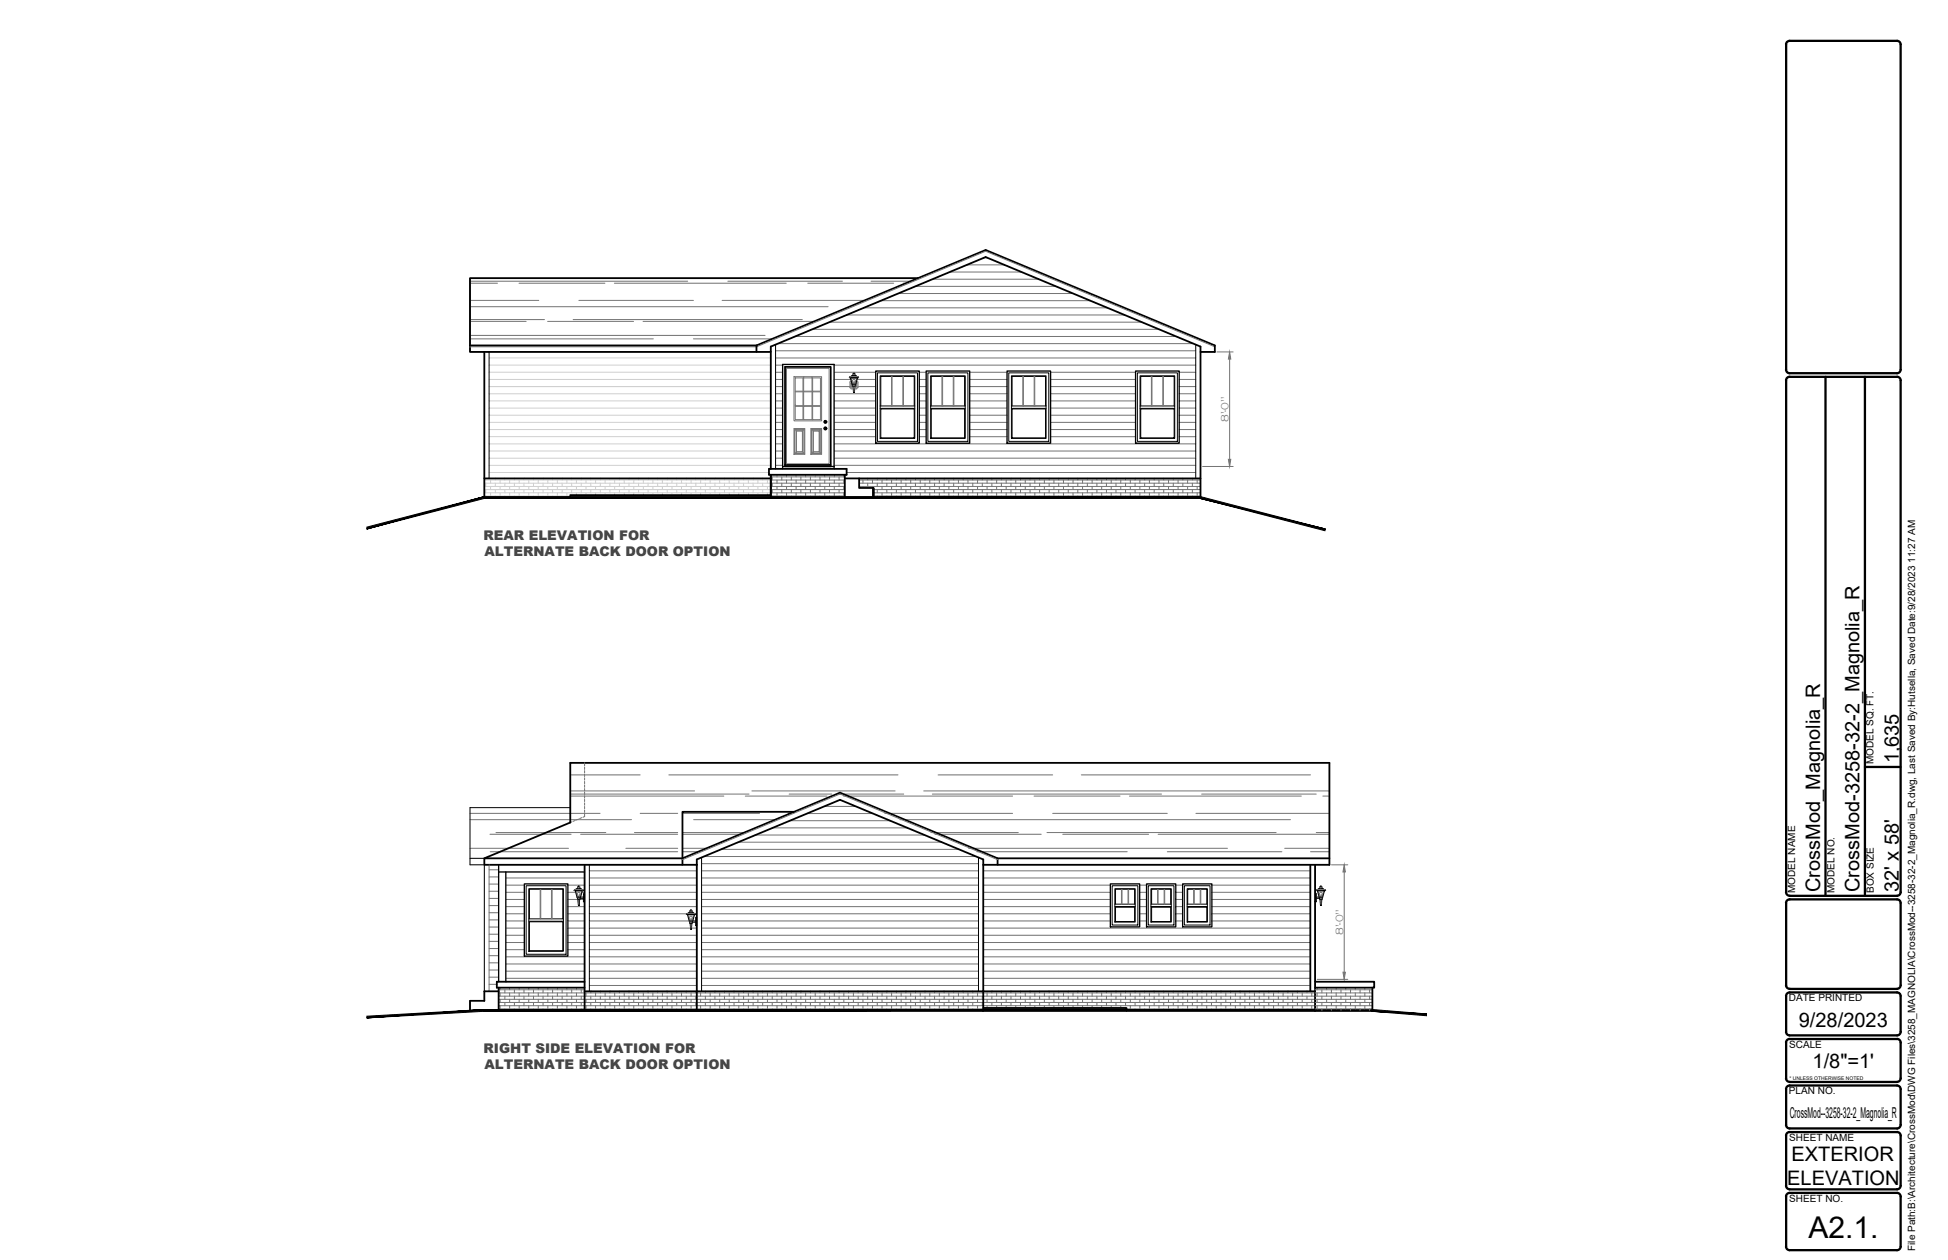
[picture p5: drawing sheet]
<svg xmlns="http://www.w3.org/2000/svg" width="432mm" height="279mm" viewBox="0 0 432 279" stroke-linecap="round" stroke-linejoin="round" font-family="sans-serif">
<!-- layer: ELEV1 -->
<g fill="none" stroke="#737373" stroke-width=".22">
<path d="M214.3 58.7h8.4M218.1 57.2h.7M104.2 76.9h63.5l50.8-21.2 50.8 21.2M171.9 77.8h93.1M171.9 79.4h93.1M172.4 76.2h92.2M176.2 74.6h84.6M180 73h76.9M183.8 71.4h69.3M187.6 69.9h61.7M191.5 68.3h54M195.3 66.7h46.4"/>
<path d="M199.1 65.1h38.8M202.9 63.5h31.2M206.7 61.9h23.6M210.5 60.3h16M269.7 78h3.6M272.6 79.6v22.3M171.9 81h1.6M171.9 82.6h1.6M171.9 84.1h1.6M171.9 85.7h1.6M171.9 87.3h1.6M171.9 88.9h1.6"/>
<path d="M171.9 90.5h1.6M171.9 92.1h1.6M171.9 93.7h1.6M171.9 95.3h1.6M171.9 96.8h1.6M171.9 98.4h1.6M184.9 81h80.1M184.9 82.6h9.2M184.9 84.1h3.7M184.9 85.7h3.5M184.9 87.3h9.2M184.9 88.9h9.2"/>
<path d="M184.9 90.5h9.2M184.9 92.1h9.2M184.9 93.7h9.2M184.9 95.3h9.2M184.9 96.8h9.2M184.9 98.4h80.1M188.4 83.6h1.8M188.4 86l.2 .2h.5M188.4 84.7v1.3M188.5 83.9h1.6M188.6 85.7l.3 .3M188.7 84.5l-.3 .2"/>
<path d="M188.7 83.9l.3 1.2h.6l.3-1.2M188.8 84.9h-.2M188.8 85.6l.2 .2M188.8 85.1l-.2-.2 .1 .8M188.8 85.6l-.2 .1M188.8 85.1v.5M188.8 84.5h.2M188.8 85v.1M188.9 83.3h.8M188.9 85.2l.2 .5M188.9 84.7h.2M188.9 86h.2"/>
<path d="M189 85.3h.6M189 85.5h.6M189 85.8h.1M189 85.8l-.1 .2M189.1 85.6l.1 1.4M189.1 82.9h.4M189.1 84.9l-.1 .1M189.1 84.9v-.1a.34 .34 0 0 1-.1-.5 .34 .34 0 0 1 .5 0 .34 .34 0 0 1 0 .5l.1 .2M189.1 84.9h.4v.2M189.1 84.9v.2M189.1 85.6l.2 1.4-.1-1.4M189.3 82.8h.1"/>
<path d="M189.3 85.6v1.4l.1-1.3M189.4 85.7h.1M189.4 85.6l-.1 .1M189.4 85.6v.1M189.5 86h.2M189.5 84.7h.2M189.5 85.6v.1M189.6 84.5h.2M189.7 85.2l-.2 .5-.1 1.3v-1.3M189.7 85l.1 .1M189.8 85.1l.1-.2v.8M189.8 85.6l.1 .1"/>
<path d="M189.8 85.6l-.3 .2M189.8 85.1v.5M189.8 84.9h.1M189.9 84.5h.1M189.9 84.4l.3 .3M189.9 85.7l-.2 .3-.2-.2M190 84.1h4.1M190.2 86l-.3 .2h-.4M190.2 85.7h3.9M190.2 84.7v1.3M197.6 83.5v6.5M197.7 83.5v6.5"/>
<path d="M200.1 83.5v6.5M200.3 83.5v6.5M203.8 82.6h1.5M203.8 84.1h1.5M203.8 85.7h1.5M203.8 87.3h1.5M203.8 88.9h1.5M203.8 90.5h1.5M203.8 92.1h1.5M203.8 93.7h1.5M203.8 95.3h1.5M203.8 96.8h1.5"/>
<path d="M208.8 83.5v6.5M208.9 83.5v6.5M211.3 83.5v6.5M211.4 83.5v6.5M214.9 82.6h8.3M214.9 84.1h8.3M214.9 85.7h8.3M214.9 87.3h8.3M214.9 88.9h8.3M214.9 90.5h8.3M214.9 92.1h8.3M214.9 93.7h8.3"/>
<path d="M214.9 95.3h8.3M214.9 96.8h8.3M226.7 83.5v6.5M226.8 83.5v6.5M229.2 83.5v6.5M229.4 83.5v6.5M232.9 82.6h18.8M232.9 84.1h18.8M232.9 85.7h18.8M232.9 87.3h18.8M232.9 88.9h18.8M232.9 90.5h18.8"/>
<path d="M232.9 92.1h18.8M232.9 93.7h18.8M232.9 95.3h18.8M232.9 96.8h18.8M255.2 83.5v6.5M255.4 83.5v6.5M257.7 83.5v6.5M257.9 83.5v6.5M261.4 82.6h3.6M261.4 84.1h3.6M261.4 85.7h3.6M261.4 87.3h3.6"/>
<path d="M261.4 88.9h3.6M261.4 90.5h3.6M261.4 92.1h3.6M261.4 93.7h3.6M261.4 95.3h3.6M261.4 96.8h3.6M170.9 106.4h16.4M170.9 107.1h16.4M170.9 107.9h16.4M170.9 108.6h16.4M170.9 109.3h16.4M170.9 110h16.4"/>
<path d="M170.9 105.7h16.4M171.2 105.7v.7M171.2 107.1v.8M171.2 108.6v.7M171.2 110v.3M171.9 100h1.6M171.9 101.6h1.6M171.9 103.2h1.6M172.2 105.3v.4M172.2 106.4v.7M172.2 107.9v.7M172.2 109.3v.7"/>
<path d="M173.3 105.7v.7M173.3 107.1v.8M173.3 108.6v.7M173.3 110v.3M174.3 105.3v.4M174.3 106.4v.7M174.3 107.9v.7M174.3 109.3v.7M175.4 105.7v.7M175.4 107.1v.8M175.4 108.6v.7M175.4 110v.3"/>
<path d="M176.5 105.3v.4M176.5 106.4v.7M176.5 107.9v.7M176.5 109.3v.7M177.5 105.7v.7M177.5 107.1v.8M177.5 108.6v.7M177.5 110v.3M178.6 105.3v.4M178.6 106.4v.7M178.6 107.9v.7M178.6 109.3v.7"/>
<path d="M179.6 105.7v.7M179.6 107.1v.8M179.6 108.6v.7M179.6 110v.3M180.7 105.3v.4M180.7 106.4v.7M180.7 107.9v.7M180.7 109.3v.7M181.8 105.7v.7M181.8 107.1v.8M181.8 108.6v.7M181.8 110v.3"/>
<path d="M182.8 105.3v.4M182.8 106.4v.7M182.8 107.9v.7M182.8 109.3v.7M183.9 105.7v.7M183.9 107.1v.8M183.9 108.6v.7M183.9 110v.3M184.9 100h80.1M184.9 101.6h80.1M184.9 103.2h80.1M184.9 105.3v.4"/>
<path d="M184.9 106.4v.7M184.9 107.9v.7M184.9 109.3v.7M186 105.7v.7M186 107.1v.8M186 108.6v.7M186 110v.3M187 105.3v.4M187 106.4v.7M187 107.9v.7M187 109.3v.7M187.7 104.8h77.3"/>
<path d="M190.4 106.4h75.7M190.4 107.1h75.7M190.4 107.9h75.7M191.3 106.4v.7M191.3 107.9v.3M192.3 106.1v.3M192.3 107.1v.8M193.4 106.4v.7M193.4 107.9v.3M193.6 108.6h72.5M193.6 109.3h72.5M193.6 110h72.5"/>
<path d="M194.5 106.1v.3M194.5 107.1v.8M194.5 108.6v.7M194.5 110v.3M195.5 106.4v.7M195.5 107.9v.7M195.5 109.3v.7M196.6 106.1v.3M196.6 107.1v.8M196.6 108.6v.7M196.6 110v.3M197.6 106.4v.7"/>
<path d="M197.6 107.9v.7M197.6 109.3v.7M198.7 106.1v.3M198.7 107.1v.8M198.7 108.6v.7M198.7 110v.3M199.7 106.4v.7M199.7 107.9v.7M199.7 109.3v.7M200.8 106.1v.3M200.8 107.1v.8M200.8 108.6v.7"/>
<path d="M200.8 110v.3M201.9 106.4v.7M201.9 107.9v.7M201.9 109.3v.7M202.9 106.1v.3M202.9 107.1v.8M202.9 108.6v.7M202.9 110v.3M204 106.4v.7M204 107.9v.7M204 109.3v.7M205 106.1v.3"/>
<path d="M205 107.1v.8M205 108.6v.7M205 110v.3M206.1 106.4v.7M206.1 107.9v.7M206.1 109.3v.7M207.2 106.1v.3M207.2 107.1v.8M207.2 108.6v.7M207.2 110v.3M208.2 106.4v.7M208.2 107.9v.7"/>
<path d="M208.2 109.3v.7M209.3 106.1v.3M209.3 107.1v.8M209.3 108.6v.7M209.3 110v.3M210.3 106.4v.7M210.3 107.9v.7M210.3 109.3v.7M211.4 106.1v.3M211.4 107.1v.8M211.4 108.6v.7M211.4 110v.3"/>
<path d="M212.4 106.4v.7M212.4 107.9v.7M212.4 109.3v.7M213.5 106.1v.3M213.5 107.1v.8M213.5 108.6v.7M213.5 110v.3M214.6 106.4v.7M214.6 107.9v.7M214.6 109.3v.7M215.6 106.1v.3M215.6 107.1v.8"/>
<path d="M215.6 108.6v.7M215.6 110v.3M216.7 106.4v.7M216.7 107.9v.7M216.7 109.3v.7M217.7 106.1v.3M217.7 107.1v.8M217.7 108.6v.7M217.7 110v.3M218.8 106.4v.7M218.8 107.9v.7M218.8 109.3v.7"/>
<path d="M219.9 106.1v.3M219.9 107.1v.8M219.9 108.6v.7M219.9 110v.3M220.9 106.4v.7M220.9 107.9v.7M220.9 109.3v.7M222 106.1v.3M222 107.1v.8M222 108.6v.7M222 110v.3M223 106.4v.7"/>
<path d="M223 107.9v.7M223 109.3v.7M224.1 106.1v.3M224.1 107.1v.8M224.1 108.6v.7M224.1 110v.3M225.1 106.4v.7M225.1 107.9v.7M225.1 109.3v.7M226.2 106.1v.3M226.2 107.1v.8M226.2 108.6v.7"/>
<path d="M226.2 110v.3M227.3 106.4v.7M227.3 107.9v.7M227.3 109.3v.7M228.3 106.1v.3M228.3 107.1v.8M228.3 108.6v.7M228.3 110v.3M229.4 106.4v.7M229.4 107.9v.7M229.4 109.3v.7M230.4 106.1v.3"/>
<path d="M230.4 107.1v.8M230.4 108.6v.7M230.4 110v.3M231.5 106.4v.7M231.5 107.9v.7M231.5 109.3v.7M232.6 106.1v.3M232.6 107.1v.8M232.6 108.6v.7M232.6 110v.3M233.6 106.4v.7M233.6 107.9v.7"/>
<path d="M233.6 109.3v.7M234.7 106.1v.3M234.7 107.1v.8M234.7 108.6v.7M234.7 110v.3M235.7 106.4v.7M235.7 107.9v.7M235.7 109.3v.7M236.8 106.1v.3M236.8 107.1v.8M236.8 108.6v.7M236.8 110v.3"/>
<path d="M237.8 106.4v.7M237.8 107.9v.7M237.8 109.3v.7M238.9 106.1v.3M238.9 107.1v.8M238.9 108.6v.7M238.9 110v.3M240 106.4v.7M240 107.9v.7M240 109.3v.7M241 106.1v.3M241 107.1v.8"/>
<path d="M241 108.6v.7M241 110v.3M242.1 106.4v.7M242.1 107.9v.7M242.1 109.3v.7M243.1 106.1v.3M243.1 107.1v.8M243.1 108.6v.7M243.1 110v.3M244.2 106.4v.7M244.2 107.9v.7M244.2 109.3v.7"/>
<path d="M245.3 106.1v.3M245.3 107.1v.8M245.3 108.6v.7M245.3 110v.3M246.3 106.4v.7M246.3 107.9v.7M246.3 109.3v.7M247.4 106.1v.3M247.4 107.1v.8M247.4 108.6v.7M247.4 110v.3M248.4 106.4v.7"/>
<path d="M248.4 107.9v.7M248.4 109.3v.7M249.5 106.1v.3M249.5 107.1v.8M249.5 108.6v.7M249.5 110v.3M250.5 106.4v.7M250.5 107.9v.7M250.5 109.3v.7M251.6 106.1v.3M251.6 107.1v.8M251.6 108.6v.7"/>
<path d="M251.6 110v.3M252.7 106.4v.7M252.7 107.9v.7M252.7 109.3v.7M253.7 106.1v.3M253.7 107.1v.8M253.7 108.6v.7M253.7 110v.3M254.8 106.4v.7M254.8 107.9v.7M254.8 109.3v.7M255.8 106.1v.3"/>
<path d="M255.8 107.1v.8M255.8 108.6v.7M255.8 110v.3M256.9 106.4v.7M256.9 107.9v.7M256.9 109.3v.7M258 106.1v.3M258 107.1v.8M258 108.6v.7M258 110v.3M259 106.4v.7M259 107.9v.7"/>
<path d="M259 109.3v.7M260.1 106.1v.3M260.1 107.1v.8M260.1 108.6v.7M260.1 110v.3M261.1 106.4v.7M261.1 107.9v.7M261.1 109.3v.7M262.2 106.1v.3M262.2 107.1v.8M262.2 108.6v.7M262.2 110v.3"/>
<path d="M263.2 106.4v.7M263.2 107.9v.7M263.2 109.3v.7M264.3 106.1v.3M264.3 107.1v.8M264.3 108.6v.7M264.3 110v.3M265.4 106.4v.7M265.4 107.9v.7M265.4 109.3v.7M266.6 103.4h6.7M126.4 175.4h27.6"/>
<path d="M126.4 176.5h34M126.4 171.8h15.5M126.4 176.1h39.6M129.6 169.2v.6M129.6 170.1v.5M129.6 170.9v.5M129.6 171.7v.5M129.6 172.5v.5M129.6 173.3v.5M129.6 174.1v.5M129.6 174.9v.5M129.6 175.6v.6"/>
<path d="M129.6 176.4v.6M129.6 177.2v.6M129.6 178v.6M129.6 178.8v.5M129.6 179.6v.5M148.3 171.8h50.8M165.2 176.5h18.1M166.7 175.4h31.7M174.9 176.1h9.5M182.7 178.8h7M185.9 176.1h14.4M187 176.5h37.5"/>
<path d="M204.8 175.4h89.9M206.7 176.1h50.8M207.9 171.8h25.4M229.2 176.5h19.1M239.7 171.8h50.8M250.4 176.5h38.1M266.4 176.1h25.4M293.2 176.5h1.5M104.2 181.8h35.8M104.2 188.1h21.8M104.2 180.4h28.8M108.4 192.9h2.1"/>
<path d="M108.4 194.5h2.1M108.4 196h2.1M108.4 197.6h2.1M108.4 199.2h2.1M108.4 191.8v28M108.6 185h18M108.7 188.9h41.5M109.9 184.6h24.4M112.1 194.7h17.5M112.1 196.3h4.1M112.1 197.9h4.1M112.1 199.5h4.1"/>
<path d="M119.7 197.2v6.6M119.9 197.2v6.6M122.2 197.2v6.6M122.4 197.2v6.6M125.9 196.3h3.7M125.9 197.9h1.7M126.8 182.2l-.4 .2M127.4 197.4h1.8M127.5 181.9l-.5 .2M127.5 197.6h1.6M127.7 197.6l.3 1.2h.6l.3-1.2M127.9 197.1h.8"/>
<path d="M127.9 197h.8M128 199h.6M128 199.3h.6M128 198.3a.33 .33 0 0 1 .2-.4 .33 .33 0 0 1 .4 .2 .33 .33 0 0 1-.1 .4v.3M128 198.3l.1 .5M128.1 199.4h.1M128.1 199.4l-2.2 .1M128.1 196.6h.4M128.1 199.5l.1 1.2v-1.2M128.2 199.4h.1M128.2 199.5l.1 1.2M128.2 181.6l-.4 .2"/>
<path d="M128.2 196.6h.1M128.3 199.4v1.3M128.4 199.5l-.1 1.2M128.4 199.4h.1M128.4 199.5h.9M128.4 199.5v1.2M128.5 199.4h.1M128.7 185h21.5M129 181.3l-.5 .2M129 197.9h.6M129.6 180.4v.7l-.4 .1M130.6 193.1h23.9"/>
<path d="M130.6 194.7h23.9M130.6 196.3h23.9M130.6 197.9h23.9M130.6 199.5h23.9M138.7 188.1h11.5M140.6 184.6h9.6M141.9 180.4h8.3M151.3 188.1h5.3M151.3 185h12.8M151.3 180.4h17.1M151.3 184.6h13.7M151.3 188.9h3.5"/>
<path d="M151.3 190.6l34.9-14.5 34.9 14.5M153.8 181.8h18.1M155.5 193.1h61.4M155.5 194.7h61.4M155.5 196.3h61.4M155.5 197.9h61.4M155.5 199.5h61.4M155.5 191.5h61.4M156 189.9h60.4M159.8 188.3h52.8M163.6 186.8h45.2M167.4 185.2h37.6"/>
<path d="M171.2 183.6h30M174.7 180.4h.5M175 182h22.4M178.9 180.4h14.6M196.1 180.4h28.4M199.5 181.8h86.5M206.3 184.6h19.4M207.2 185h23.6M214.7 188.1h57.4M216.5 188.9h33.4M218 193.1h72.4M218 194.7h72.4"/>
<path d="M218 196.3h28.1M218 197.9h28.1M218 199.5h28.1M232.1 184.6h50.8M233.3 180.4h25.4M235.6 185h19M248.6 197.2v3.3M248.7 197.2v3.3M250 197.2v3.3M250.2 197.2v3.3M252.6 196.3h1.5M252.6 197.9h1.5"/>
<path d="M252.6 199.5h1.5M256.6 197.2v3.3M256.7 185h38M256.7 197.2v3.3M258 197.2v3.3M258.2 197.2v3.3M258.7 188.9h25.4M260.6 196.3h1.5M260.6 197.9h1.5M260.6 199.5h1.5M264.6 197.2v3.3M264.7 197.2v3.3"/>
<path d="M265.1 180.4h29.6M266 197.2v3.3M266.2 197.2v3.3M268.6 196.3h21.8M268.6 197.9h21.8M268.6 199.5h21.8M284.8 188.1h9.9M290.5 188.9h4.2M291.8 184.6h2.9M291.9 197.4h1.8M292 197.6h1.6M292.2 197.6l.3 1.2h.6l.3-1.2"/>
<path d="M292.4 197.1h.8M292.4 197h.8M292.5 199h.6M292.5 199.3h.6M292.6 199.4h.1M292.6 196.6h.4M292.7 199.5v1.2M292.7 199.4h.1M292.7 199.5l.1 1.2M292.8 196.6h.1M292.8 199.4v1.3M292.9 199.4h-.1"/>
<path d="M292.9 199.5l-.1 1.2M292.9 199.4h.1M292.9 198.7l.1-.2a.34 .34 0 0 0 0-.5 .34 .34 0 0 0-.5 0 .34 .34 0 0 0 .1 .5v.3M293 198.7v.1M293 199.4h-.1M293 199.4h.1M295.1 191.8h3.6M298 193.4v22.2M108.4 200.8h2.1M108.4 202.4h2.1M108.4 204h2.1M108.4 205.6h2.1"/>
<path d="M108.4 207.2h2.1M108.4 208.7h2.1M108.4 210.3h2.1M108.4 211.9h2.1M108.4 213.5h2.1M108.4 215.1h2.1M108.4 216.7h2.1M108.4 218.3h1.7M110.5 219.5h19.1M110.8 219v.5M111.9 219.5v.7M112.1 201h4.1"/>
<path d="M112.1 202.6h4.1M112.1 204.2h4.1M112.1 205.8h4.1M112.1 207.4h4.1M112.1 209h4.1M112.1 210.6h4.1M112.1 212.2h17.5M112.1 213.8h17.5M112.1 215.3h17.5M112.1 216.9h17.5M113 219v.5M114 219.5v.7"/>
<path d="M115.1 219v.5M116.1 219.5v.7M117.2 219v.5M118.3 219.5v.7M119.3 219v.5M120.4 219.5v.7M121.4 219v.5M122.5 219.5v.7M123.5 219v.5M124.6 219.5v.7M125.7 219v.5M125.9 201h3.7"/>
<path d="M125.9 202.6h3.7M125.9 204.2h3.7M125.9 205.8h3.7M125.9 207.4h3.7M125.9 209h3.7M125.9 210.6h3.7M126.7 219.5v.7M127.8 219v.5M128.8 219.5v.7M130.6 201h23.9M130.6 202.6h23.9M130.6 204.2h22.2"/>
<path d="M130.6 205.8h22.5M130.6 207.4h23.9M130.6 209h23.9M130.6 210.6h23.9M130.6 212.2h23.9M130.6 213.8h23.9M130.6 215.3h23.9M130.6 216.9h23.9M130.6 218.5h23.9M131 219.8v.4M133.1 219.8v.4M135.2 219.8v.4"/>
<path d="M137.3 219.8v.4M139.4 219.8v.4M141.5 219.8v.4M143.7 219.8v.4M145.8 219.8v.4M147.9 219.8v.4M150 219.8v.4M152.1 219.8v.4M152.3 202.6h1.8M152.4 202.9h1.5M152.5 202.9l.4 1.2h.6l.3-1.2M152.7 202.4h.9"/>
<path d="M152.7 202.3h.9M152.8 204.3h.7M152.9 204.6h.6M152.9 204.7l.2 1.3M153 201.9h.4M153 204v-.2a.34 .34 0 0 1-.1-.5 .34 .34 0 0 1 .5 0 .34 .34 0 0 1-.1 .5v.2M153 204v.1M153 204.7l.1 1.3M153.1 204.7v1.3M153.1 201.8h.1M153.2 204.7v1.3v-1.3M153.3 205.8h1.2"/>
<path d="M153.3 204.7h.1M153.3 204.8l-.1 1.2M153.3 204v.1M153.4 204.7h.1M154.2 219.8v.4M155.5 201h61.4M155.5 202.6h61.4M155.5 204.2h61.4M155.5 205.8h61.4M155.5 207.4h61.4M155.5 209h61.4M155.5 210.6h61.4"/>
<path d="M155.5 212.2h61.4M155.5 213.8h61.4M155.5 215.3h61.4M155.5 216.9h61.4M155.5 218.5h61.4M156.4 219.8v.4M158.5 219.8v.4M160.6 219.8v.4M162.7 219.8v.4M164.8 219.8v.4M166.9 219.8v.4M169.1 219.8v.4"/>
<path d="M171.2 219.8v.4M173.3 219.8v.4M175.4 219.8v.4M177.5 219.8v.4M179.6 219.8v.4M181.8 219.8v.4M183.9 219.8v.4M186 219.8v.4M188.1 219.8v.4M190.2 219.8v.4M192.3 219.8v.4M194.5 219.8v.4"/>
<path d="M196.6 219.8v.4M198.7 219.8v.4M200.8 219.8v.4M202.9 219.8v.4M205 219.8v.4M207.2 219.8v.4M209.3 219.8v.4M211.4 219.8v.4M213.5 219.8v.4M215.6 219.8v.4M217.7 219.8v.4M218 201h28.1"/>
<path d="M218 202.6h28.1M218 204.2h28.1M218 205.8h72.4M218 207.4h72.4M218 209h72.4M218 210.6h72.4M218 212.2h72.4M218 213.8h72.4M218 215.3h72.4M218 216.9h72.4M218 218.5h72.4M219.9 219.8v.4"/>
<path d="M222 219.8v.4M224.1 219.8v.4M226.2 219.8v.4M228.3 219.8v.4M230.4 219.8v.4M232.6 219.8v.4M234.7 219.8v.4M236.8 219.8v.4M238.9 219.8v.4M241 219.8v.4M243.1 219.8v.4M245.3 219.8v.4"/>
<path d="M247.4 219.8v.4M249.5 219.8v.4M251.6 219.8v.4M252.6 201h1.5M252.6 202.6h1.5M252.6 204.2h1.5M253.7 219.8v.4M255.8 219.8v.4M258 219.8v.4M260.1 219.8v.4M260.6 201h1.5M260.6 202.6h1.5"/>
<path d="M260.6 204.2h1.5M262.2 219.8v.4M264.3 219.8v.4M266.4 219.8v.4M268.5 219.8v.4M268.6 201h21.8M268.6 202.6h21.8M268.6 204.2h21.8M270.7 219.8v.4M272.8 219.8v.4M274.9 219.8v.4M277 219.8v.4"/>
<path d="M279.1 219.8v.4M281.2 219.8v.4M283.4 219.8v.4M285.5 219.8v.4M287.6 219.8v.4M289.7 219.8v.4M291.5 219.5h12.7M292 219v.5M292 217.2h6.7M292.8 200.7l.1-1.2v1.2M293 219.5v.7M294.1 219v.5"/>
<path d="M295.1 219.5v.7M296.2 219v.5M297.2 219.5v.7M298.3 219v.5M299.4 219.5v.7M300.4 219v.5M301.5 219.5v.7M302.5 219v.5M303.6 219.5v.7M110.5 220.2h193.7M110.5 220.9h193.7M110.5 221.6h193.7"/>
<path d="M110.5 222.3h193.7M110.5 223h193.7M110.5 223.7h107.5M110.8 220.2v.7M110.8 221.6v.7M110.8 223v.7M111.9 220.9v.7M111.9 222.3v.7M111.9 223.7v.3M113 220.2v.7M113 221.6v.7M113 223v.7"/>
<path d="M114 220.9v.7M114 222.3v.7M114 223.7v.3M115.1 220.2v.7M115.1 221.6v.7M115.1 223v.7M116.1 220.9v.7M116.1 222.3v.7M116.1 223.7v.3M117.2 220.2v.7M117.2 221.6v.7M117.2 223v.7"/>
<path d="M118.3 220.9v.7M118.3 222.3v.7M118.3 223.7v.3M119.3 220.2v.7M119.3 221.6v.7M119.3 223v.7M120.4 220.9v.7M120.4 222.3v.7M120.4 223.7v.3M121.4 220.2v.7M121.4 221.6v.7M121.4 223v.7"/>
<path d="M122.5 220.9v.7M122.5 222.3v.7M122.5 223.7v.3M123.5 220.2v.7M123.5 221.6v.7M123.5 223v.7M124.6 220.9v.7M124.6 222.3v.7M124.6 223.7v.3M125.7 220.2v.7M125.7 221.6v.7M125.7 223v.7"/>
<path d="M126.7 220.9v.7M126.7 222.3v.7M126.7 223.7v.3M127.8 220.2v.7M127.8 221.6v.7M127.8 223v.7M128.8 220.9v.7M128.8 222.3v.7M128.8 223.7v.3M129.9 220.2v.7M129.9 221.6v.7M129.9 223v.7"/>
<path d="M131 220.9v.7M131 222.3v.7M131 223.7v.3M132 220.2v.7M132 221.6v.7M132 223v.7M133.1 220.9v.7M133.1 222.3v.7M133.1 223.7v.3M134.1 220.2v.7M134.1 221.6v.7M134.1 223v.7"/>
<path d="M135.2 220.9v.7M135.2 222.3v.7M135.2 223.7v.3M136.2 220.2v.7M136.2 221.6v.7M136.2 223v.7M137.3 220.9v.7M137.3 222.3v.7M137.3 223.7v.3M138.4 220.2v.7M138.4 221.6v.7M138.4 223v.7"/>
<path d="M139.4 220.9v.7M139.4 222.3v.7M139.4 223.7v.3M140.5 220.2v.7M140.5 221.6v.7M140.5 223v.7M141.5 220.9v.7M141.5 222.3v.7M141.5 223.7v.3M142.6 220.2v.7M142.6 221.6v.7M142.6 223v.7"/>
<path d="M143.7 220.9v.7M143.7 222.3v.7M143.7 223.7v.3M144.7 220.2v.7M144.7 221.6v.7M144.7 223v.7M145.8 220.9v.7M145.8 222.3v.7M145.8 223.7v.3M146.8 220.2v.7M146.8 221.6v.7M146.8 223v.7"/>
<path d="M147.9 220.9v.7M147.9 222.3v.7M147.9 223.7v.3M148.9 220.2v.7M148.9 221.6v.7M148.9 223v.7M150 220.9v.7M150 222.3v.7M150 223.7v.3M151.1 220.2v.7M151.1 221.6v.7M151.1 223v.7"/>
<path d="M152.1 220.9v.7M152.1 222.3v.7M152.1 223.7v.3M153.2 220.2v.7M153.2 221.6v.7M153.2 223v.7M154.2 220.9v.7M154.2 222.3v.7M154.2 223.7v.3M155.3 220.2v.7M155.3 221.6v.7M155.3 223v.7"/>
<path d="M156.4 220.9v.7M156.4 222.3v.7M156.4 223.7v.3M157.4 220.2v.7M157.4 221.6v.7M157.4 223v.7M158.5 220.9v.7M158.5 222.3v.7M158.5 223.7v.3M159.5 220.2v.7M159.5 221.6v.7M159.5 223v.7"/>
<path d="M160.6 220.9v.7M160.6 222.3v.7M160.6 223.7v.3M161.6 220.2v.7M161.6 221.6v.7M161.6 223v.7M162.7 220.9v.7M162.7 222.3v.7M162.7 223.7v.3M163.8 220.2v.7M163.8 221.6v.7M163.8 223v.7"/>
<path d="M164.8 220.9v.7M164.8 222.3v.7M164.8 223.7v.3M165.9 220.2v.7M165.9 221.6v.7M165.9 223v.7M166.9 220.9v.7M166.9 222.3v.7M166.9 223.7v.3M168 220.2v.7M168 221.6v.7M168 223v.7"/>
<path d="M169.1 220.9v.7M169.1 222.3v.7M169.1 223.7v.3M170.1 220.2v.7M170.1 221.6v.7M170.1 223v.7M171.2 220.9v.7M171.2 222.3v.7M171.2 223.7v.3M172.2 220.2v.7M172.2 221.6v.7M172.2 223v.7"/>
<path d="M173.3 220.9v.7M173.3 222.3v.7M173.3 223.7v.3M174.3 220.2v.7M174.3 221.6v.7M174.3 223v.7M175.4 220.9v.7M175.4 222.3v.7M175.4 223.7v.3M176.5 220.2v.7M176.5 221.6v.7M176.5 223v.7"/>
<path d="M177.5 220.9v.7M177.5 222.3v.7M177.5 223.7v.3M178.6 220.2v.7M178.6 221.6v.7M178.6 223v.7M179.6 220.9v.7M179.6 222.3v.7M179.6 223.7v.3M180.7 220.2v.7M180.7 221.6v.7M180.7 223v.7"/>
<path d="M181.8 220.9v.7M181.8 222.3v.7M181.8 223.7v.3M182.8 220.2v.7M182.8 221.6v.7M182.8 223v.7M183.9 220.9v.7M183.9 222.3v.7M183.9 223.7v.3M184.9 220.2v.7M184.9 221.6v.7M184.9 223v.7"/>
<path d="M186 220.9v.7M186 222.3v.7M186 223.7v.3M187 220.2v.7M187 221.6v.7M187 223v.7M188.1 220.9v.7M188.1 222.3v.7M188.1 223.7v.3M189.2 220.2v.7M189.2 221.6v.7M189.2 223v.7"/>
<path d="M190.2 220.9v.7M190.2 222.3v.7M190.2 223.7v.3M191.3 220.2v.7M191.3 221.6v.7M191.3 223v.7M192.3 220.9v.7M192.3 222.3v.7M192.3 223.7v.3M193.4 220.2v.7M193.4 221.6v.7M193.4 223v.7"/>
<path d="M194.5 220.9v.7M194.5 222.3v.7M194.5 223.7v.3M195.5 220.2v.7M195.5 221.6v.7M195.5 223v.7M196.6 220.9v.7M196.6 222.3v.7M196.6 223.7v.3M197.6 220.2v.7M197.6 221.6v.7M197.6 223v.7"/>
<path d="M198.7 220.9v.7M198.7 222.3v.7M198.7 223.7v.3M199.7 220.2v.7M199.7 221.6v.7M199.7 223v.7M200.8 220.9v.7M200.8 222.3v.7M200.8 223.7v.3M201.9 220.2v.7M201.9 221.6v.7M201.9 223v.7"/>
<path d="M202.9 220.9v.7M202.9 222.3v.7M202.9 223.7v.3M204 220.2v.7M204 221.6v.7M204 223v.7M205 220.9v.7M205 222.3v.7M205 223.7v.3M206.1 220.2v.7M206.1 221.6v.7M206.1 223v.7"/>
<path d="M207.2 220.9v.7M207.2 222.3v.7M207.2 223.7v.3M208.2 220.2v.7M208.2 221.6v.7M208.2 223v.7M209.3 220.9v.7M209.3 222.3v.7M209.3 223.7v.3M210.3 220.2v.7M210.3 221.6v.7M210.3 223v.7"/>
<path d="M211.4 220.9v.7M211.4 222.3v.7M211.4 223.7v.3M212.4 220.2v.7M212.4 221.6v.7M212.4 223v.7M213.5 220.9v.7M213.5 222.3v.7M213.5 223.7v.3M214.6 220.2v.7M214.6 221.6v.7M214.6 223v.7"/>
<path d="M215.6 220.9v.7M215.6 222.3v.7M215.6 223.7v.3M216.7 220.2v.7M216.7 221.6v.7M216.7 223v.7M217.7 220.9v.7M217.7 222.3v.7M217.7 223.7v.3M218.8 220.2v.7M218.8 221.6v.7M218.8 223v.5"/>
<path d="M219.9 220.9v.7M219.9 222.3v.7M220.9 220.2v.7M220.9 221.6v.7M220.9 223v.5M222 220.9v.7M222 222.3v.7M223 220.2v.7M223 221.6v.7M223 223v.5M224.1 220.9v.7M224.1 222.3v.7"/>
<path d="M225.1 220.2v.7M225.1 221.6v.7M225.1 223v.5M226.2 220.9v.7M226.2 222.3v.7M227.3 220.2v.7M227.3 221.6v.7M227.3 223v.5M228.3 220.9v.7M228.3 222.3v.7M229.4 220.2v.7M229.4 221.6v.7"/>
<path d="M229.4 223v.5M230.4 220.9v.7M230.4 222.3v.7M231.5 220.2v.7M231.5 221.6v.7M231.5 223v.5M232.6 220.9v.7M232.6 222.3v.7M233.6 220.2v.7M233.6 221.6v.7M233.6 223v.5M234.7 220.9v.7"/>
<path d="M234.7 222.3v.7M235.7 220.2v.7M235.7 221.6v.7M235.7 223v.5M236.8 220.9v.7M236.8 222.3v.7M237.8 220.2v.7M237.8 221.6v.7M237.8 223v.5M238.9 220.9v.7M238.9 222.3v.7M240 220.2v.7"/>
<path d="M240 221.6v.7M240 223v.5M241 220.9v.7M241 222.3v.7M242.1 220.2v.7M242.1 221.6v.7M242.1 223v.5M243.1 220.9v.7M243.1 222.3v.7M244.2 220.2v.7M244.2 221.6v.7M244.2 223v.5"/>
<path d="M245.3 220.9v.7M245.3 222.3v.7M246.3 220.2v.7M246.3 221.6v.7M246.3 223v.5M247.4 220.9v.7M247.4 222.3v.7M248.4 220.2v.7M248.4 221.6v.7M248.4 223v.5M249.5 220.9v.7M249.5 222.3v.7"/>
<path d="M249.7 223.7h54.5M250.5 220.2v.7M250.5 221.6v.7M250.5 223v.7M251.6 220.9v.7M251.6 222.3v.7M251.6 223.7v.3M252.7 220.2v.7M252.7 221.6v.7M252.7 223v.7M253.7 220.9v.7M253.7 222.3v.7"/>
<path d="M253.7 223.7v.3M254.8 220.2v.7M254.8 221.6v.7M254.8 223v.7M255.8 220.9v.7M255.8 222.3v.7M255.8 223.7v.3M256.9 220.2v.7M256.9 221.6v.7M256.9 223v.7M258 220.9v.7M258 222.3v.7"/>
<path d="M258 223.7v.3M259 220.2v.7M259 221.6v.7M259 223v.7M260.1 220.9v.7M260.1 222.3v.7M260.1 223.7v.3M261.1 220.2v.7M261.1 221.6v.7M261.1 223v.7M262.2 220.9v.7M262.2 222.3v.7"/>
<path d="M262.2 223.7v.3M263.2 220.2v.7M263.2 221.6v.7M263.2 223v.7M264.3 220.9v.7M264.3 222.3v.7M264.3 223.7v.3M265.4 220.2v.7M265.4 221.6v.7M265.4 223v.7M266.4 220.9v.7M266.4 222.3v.7"/>
<path d="M266.4 223.7v.3M267.5 220.2v.7M267.5 221.6v.7M267.5 223v.7M268.5 220.9v.7M268.5 222.3v.7M268.5 223.7v.3M269.6 220.2v.7M269.6 221.6v.7M269.6 223v.7M270.7 220.9v.7M270.7 222.3v.7"/>
<path d="M270.7 223.7v.3M271.7 220.2v.7M271.7 221.6v.7M271.7 223v.7M272.8 220.9v.7M272.8 222.3v.7M272.8 223.7v.3M273.8 220.2v.7M273.8 221.6v.7M273.8 223v.7M274.9 220.9v.7M274.9 222.3v.7"/>
<path d="M274.9 223.7v.3M275.9 220.2v.7M275.9 221.6v.7M275.9 223v.7M277 220.9v.7M277 222.3v.7M277 223.7v.3M278.1 220.2v.7M278.1 221.6v.7M278.1 223v.7M279.1 220.9v.7M279.1 222.3v.7"/>
<path d="M279.1 223.7v.3M280.2 220.2v.7M280.2 221.6v.7M280.2 223v.7M281.2 220.9v.7M281.2 222.3v.7M281.2 223.7v.3M282.3 220.2v.7M282.3 221.6v.7M282.3 223v.7M283.4 220.9v.7M283.4 222.3v.7"/>
<path d="M283.4 223.7v.3M284.4 220.2v.7M284.4 221.6v.7M284.4 223v.7M285.5 220.9v.7M285.5 222.3v.7M285.5 223.7v.3M286.5 220.2v.7M286.5 221.6v.7M286.5 223v.7M287.6 220.9v.7M287.6 222.3v.7"/>
<path d="M287.6 223.7v.3M288.6 220.2v.7M288.6 221.6v.7M288.6 223v.7M289.7 220.9v.7M289.7 222.3v.7M289.7 223.7v.3M290.8 220.2v.7M290.8 221.6v.7M290.8 223v.7M292 220.2v.7M292 221.6v.7"/>
<path d="M292 223v.7M293 220.9v.7M293 222.3v.7M293 223.7v.3M294.1 220.2v.7M294.1 221.6v.7M294.1 223v.7M295.1 220.9v.7M295.1 222.3v.7M295.1 223.7v.3M296.2 220.2v.7M296.2 221.6v.7"/>
<path d="M296.2 223v.7M297.2 220.9v.7M297.2 222.3v.7M297.2 223.7v.3M298.3 220.2v.7M298.3 221.6v.7M298.3 223v.7M299.4 220.9v.7M299.4 222.3v.7M299.4 223.7v.3M300.4 220.2v.7M300.4 221.6v.7"/>
<path d="M300.4 223v.7M301.5 220.9v.7M301.5 222.3v.7M301.5 223.7v.3M302.5 220.2v.7M302.5 221.6v.7M302.5 223v.7M303.6 220.9v.7M303.6 222.3v.7M303.6 223.7v.3"/>
</g>
<!-- layer: ELEV4 -->
<g fill="none" stroke="#000" stroke-width=".4">
<path d="M104.2 76.6h63.5M107.4 78v32.3M167.7 76.6v1.4h3.2M167.7 76.6l50.8-21.2 50.8 21.2v1.4h-3.2M203.5 61.7h-99.3v16.3h63.5M107.4 106.1h63.5M170.5 104h17.2v1.3h-17.2zM170.9 109.8h-44.5v.5M170.9 104v-27.1l47.6-19.9 47.6 19.9v33.4M170.9 105.3v5M187.3 106.1h78.8M187.3 105.3v5"/>
<path d="M190.4 106.1v2.1h3.2v2.1v-2.1M107.4 190.3l19-7.9v-13.2h168.3v22.6h-76.7M129.6 191.8v32.2M151.3 190.3h-43.9v1.5h47.1M151.3 190.3l34.9-14.5 34.9 14.5v1.5M151.3 190.3v1.5M176 180h-24.7v10.3M221.1 190.3h73.6M290.4 191.8v28M291.5 191.8v32.2M110.5 219v5M110.5 219.8h-3.1v2.1h-3.2v2.1"/>
<path d="M129.6 217.7h-19.5v1.3h19.5M129.6 219.8h161.9M291.5 217.7h13.1v1.3h-13.1M304.2 219v5M154.5 224v-33.4l31.7-13.2 31.8 13.2v33.4M218 223.5h31.7v.5"/>
</g>
<!-- layer: ELEV3 -->
<path d="M110.5 191.8v25.9M110.5 193.4h19.1M112.1 193.4v24.3" fill="none" stroke="#000" stroke-width=".3"/>
<!-- layer: ELEV2 -->
<g fill="none" stroke="#000" stroke-width=".22">
<path d="M108.4 78v28.1M171.9 76.4v27.6M265 76.4v29.7M188.3 83.7h2M188.4 83.6l-.1 .2h2l-.1-.2M188.4 83.6h.1M188.5 83.8l.4 1.4h.8l.4-1.4M188.7 83.5l-.3 .1M188.9 83.3l-.2 .2M188.9 83.3h.8M189 85.2v.1M189 85.3v.3l.5-.1"/>
<path d="M189.1 85.7l.1 1.3M189.1 85.6l.4 .1-.1 1.3M189.2 87h.2zM189.2 82.8l-.1 .1v.3M189.3 82.8v-.1v.1M189.3 82.8l.2 .1v.3M189.6 85.3v.2M189.6 85.2v.1M189.7 83.3l.5 .3M126.4 179.1h-22.2v12.7h3.2v28M104.2 190.3h3.2M127.3 197.4h2"/>
<path d="M127.4 197.4l-.1 .1h2l-.1-.1M127.4 197.3v.1M127.9 197l-.5 .3M127.9 197h.8M128 198.9v.1M128 199v.4h.6v-.4M128.1 196.6l.2-.2 .2 .6M128.1 196.6v.4M128.1 199.5l.1 1.2M128.5 199.5l-.1 1.2M128.5 199.4v.1M128.5 199.4l-.4 .1"/>
<path d="M128.5 199.4h.1M128.6 199.2h.7M128.6 198.9v.1M128.7 197l.5 .3M129.2 197.3v.1M129.3 198.9h-1.4l-.4-1.4h1.6l-.4 1.4M129.3 198.2h.3v1.8h-.3zM130.6 191.8v28M155.5 190.1v29.7M216.9 190.1v29.7M291.5 198.2h.3v1.8h-.3zM291.8 198.9h1.4l.4-1.4h-1.6l.4 1.4"/>
<path d="M291.8 197.4h2M291.8 199.2h.7M291.9 197.4l-.1 .1h2l-.1-.1M291.9 197.3v.1M291.9 197.3h.1M292.2 197.2l.2-.2h.8l.5 .3M292.2 197.2l-.3 .1M292.5 198.9v.4M292.6 199.4v.1M292.6 199.4l.4 .1M292.6 197l.2-.6 .2 .2v.4M292.6 199.4h.1"/>
<path d="M292.6 199.5l.1 1.2M293 199.5l-.1 1.2M293.1 199v.4l-.6-.1M293.1 198.9v.1M293.7 197.3h.1M293.7 197.3v.1M128.2 200.7h.2zM152.1 202.7h2.1M152.2 202.6l-.1 .2h2.1l-.1-.2M152.4 202.8h1.6l-.4 1.4h-.8zM152.7 202.4l-.4 .2M152.8 202.3h.8"/>
<path d="M152.8 204.2v.1M152.9 204.3v.4h.5l.1-.4M152.9 204.7l.1 .1M152.9 204.7h.5M152.9 201.9l.2-.2 .3 .2M153 201.9l-.1 .3M153 204.8l.1 1.2M153.1 206h.2zM153.4 201.9v.3M153.4 204.7l-.1 1.3M153.4 204.7h.1M153.5 204.5h.7"/>
<path d="M153.5 204.2v.1M153.6 204.2h.6M153.6 202.4l.5 .2M154.2 203.5h.3v1.8h-.3zM292.7 200.7h.2zM107.4 224h3.1"/>
</g>
<!-- layer: ELEV4 -->
<g fill="#000" stroke="#000" stroke-width=".22">
<path d="M81.3 116.9v.4l26-7.2zM81.3 117.3l26-7.2 .1 .4z"/>
<path d="M107.4 110.1v.4l158.7-.4zM107.4 110.5l158.7-.4v.4zM266.1 110.1v.4l27.7 6.8zM266.1 110.5l27.7 6.8-.1 .4z"/>
<path d="M81.3 225.3v.4l25.9-1.8zM81.3 225.7l25.9-1.8v.4zM107.2 223.9v.4l197-.4zM107.2 224.3l197-.4v.4zM304.2 223.9v.4l12 .5zM304.2 224.3l12 .5v.4z"/>
</g>
<!-- layer: ELEV1 -->
<g fill="none" stroke="#000" stroke-width=".22">
<path d="M194.5 82.7h8.9v15.2h-8.9zM195.1 83.3h7.7v13.9h-7.7zM195.1 90.6h7.7M195.1 90h7.7M195.2 90v-6.5h7.4v6.5M195.2 90.7h7.4v6.4h-7.4zM205.7 82.7h8.8v15.2h-8.8zM206.3 83.3h7.7v13.9h-7.7zM206.3 90.6h7.7M206.3 90h7.7M206.4 90v-6.5h7.4v6.5M206.4 90.7h7.4v6.4h-7.4z"/>
<path d="M223.6 82.7h8.9v15.2h-8.9zM224.2 83.3h7.7v13.9h-7.7zM224.2 90.6h7.7M224.2 90h7.7M224.3 90v-6.5h7.5v6.5M224.3 90.7h7.5v6.4h-7.5zM252.1 82.7h8.9v15.2h-8.9zM252.7 83.3h7.7v13.9h-7.7zM252.7 90.6h7.7M252.7 90h7.7M252.9 90v-6.5h7.4v6.5M252.9 90.7h7.4v6.4h-7.4z"/>
<path d="M116.6 196.4h8.9v15.2h-8.9zM117.2 197.1h7.7v13.8h-7.7zM117.2 204.3h7.7M117.2 203.8h7.7M117.3 203.8v-6.6h7.5v6.6M117.3 204.4h7.5v6.4h-7.5z"/>
</g>
<path d="M194.1 82.3h9.7v16h-9.7zM205.3 82.3h9.6v16h-9.6zM223.2 82.3h9.7v16h-9.7zM251.7 82.3h9.7v16h-9.7zM116.2 196h9.7v16h-9.7z" fill="none" stroke="#000" stroke-width=".3"/>
<g fill="#737373" stroke="#737373" stroke-width=".22">
<path d="M298 191.8l.2 1.6h-.5z"/>
<path d="M297.7 215.6h.5l-.2 1.6z"/>
<path d="M272.6 78l.2 1.6h-.5z"/>
<path d="M272.3 101.9h.5l-.2 1.5z"/>
</g>
<!-- layer: 0 -->
<g fill="none" stroke="#000" stroke-width=".22">
<path d="M246.5 196.4h5.7v8.7h-5.7zM247.1 197.1h4.5v7.4h-4.5zM254.5 196.4h5.7v8.7h-5.7zM255.1 197.1h4.5v7.4h-4.5zM262.5 196.4h5.7v8.7h-5.7zM263.1 197.1h4.5v7.4h-4.5zM247.1 201h4.5M247.1 200.5h4.5M247.3 200.5v-3.3h4.2v3.3M247.3 201.2h4.2v3.1h-4.2zM255.1 201h4.5M255.1 200.5h4.5"/>
<path d="M255.3 200.5v-3.3h4.2v3.3M255.3 201.2h4.2v3.1h-4.2zM263.1 201h4.5M263.1 200.5h4.5M263.3 200.5v-3.3h4.2v3.3M263.3 201.2h4.2v3.1h-4.2z"/>
</g>
<path d="M246.1 196h6.5v9.5h-6.5zM254.1 196h6.5v9.5h-6.5zM262.1 196h6.5v9.5h-6.5z" fill="none" stroke="#000" stroke-width=".3"/>
<!-- layer: ELEV1 -->
<g fill="none" stroke="#cfcfcf" stroke-width=".22">
<path d="M108.4 79.4h62.5M108.4 81h62.5M108.4 82.6h62.5M108.4 84.1h62.5M108.4 85.7h62.5M108.4 87.3h62.5M108.4 88.9h62.5M108.4 90.5h62.5M108.4 92.1h62.5M108.4 93.7h62.5M108.4 95.3h62.5M108.4 96.8h62.5"/>
<path d="M108.4 98.4h62.5M107.4 106.4h63.5M107.4 107.1h63.5M107.4 107.9h63.5M107.4 108.6h63.5M107.4 109.3h63.5M107.4 110h19M107.7 106.1v.3M107.7 107.1v.8M107.7 108.6v.7M107.7 110v.3M108.4 100h62.5"/>
<path d="M108.4 101.6h62.5M108.4 103.2h62.5M108.4 104.8h62.1M108.7 106.4v.7M108.7 107.9v.7M108.7 109.3v.7M109.8 106.1v.3M109.8 107.1v.8M109.8 108.6v.7M109.8 110v.3M110.8 106.4v.7M110.8 107.9v.7"/>
<path d="M110.8 109.3v.7M111.9 106.1v.3M111.9 107.1v.8M111.9 108.6v.7M111.9 110v.3M113 106.4v.7M113 107.9v.7M113 109.3v.7M114 106.1v.3M114 107.1v.8M114 108.6v.7M114 110v.3"/>
<path d="M115.1 106.4v.7M115.1 107.9v.7M115.1 109.3v.7M116.1 106.1v.3M116.1 107.1v.8M116.1 108.6v.7M116.1 110v.3M117.2 106.4v.7M117.2 107.9v.7M117.2 109.3v.7M118.3 106.1v.3M118.3 107.1v.8"/>
<path d="M118.3 108.6v.7M118.3 110v.3M119.3 106.4v.7M119.3 107.9v.7M119.3 109.3v.7M120.4 106.1v.3M120.4 107.1v.8M120.4 108.6v.7M120.4 110v.3M121.4 106.4v.7M121.4 107.9v.7M121.4 109.3v.7"/>
<path d="M122.5 106.1v.3M122.5 107.1v.8M122.5 108.6v.7M122.5 110v.3M123.5 106.4v.7M123.5 107.9v.7M123.5 109.3v.7M124.6 106.1v.3M124.6 107.1v.8M124.6 108.6v.7M124.6 110v.3M125.7 106.4v.7"/>
<path d="M125.7 107.9v.7M125.7 109.3v.7M126.7 106.1v.3M126.7 107.1v.8M126.7 108.6v.7M127.8 106.4v.7M127.8 107.9v.7M127.8 109.3v.5M128.8 106.1v.3M128.8 107.1v.8M128.8 108.6v.7M129.9 106.4v.7"/>
<path d="M129.9 107.9v.7M129.9 109.3v.5M131 106.1v.3M131 107.1v.8M131 108.6v.7M132 106.4v.7M132 107.9v.7M132 109.3v.5M133.1 106.1v.3M133.1 107.1v.8M133.1 108.6v.7M134.1 106.4v.7"/>
<path d="M134.1 107.9v.7M134.1 109.3v.5M135.2 106.1v.3M135.2 107.1v.8M135.2 108.6v.7M136.2 106.4v.7M136.2 107.9v.7M136.2 109.3v.5M137.3 106.1v.3M137.3 107.1v.8M137.3 108.6v.7M138.4 106.4v.7"/>
<path d="M138.4 107.9v.7M138.4 109.3v.5M139.4 106.1v.3M139.4 107.1v.8M139.4 108.6v.7M140.5 106.4v.7M140.5 107.9v.7M140.5 109.3v.5M141.5 106.1v.3M141.5 107.1v.8M141.5 108.6v.7M142.6 106.4v.7"/>
<path d="M142.6 107.9v.7M142.6 109.3v.5M143.7 106.1v.3M143.7 107.1v.8M143.7 108.6v.7M144.7 106.4v.7M144.7 107.9v.7M144.7 109.3v.5M145.8 106.1v.3M145.8 107.1v.8M145.8 108.6v.7M146.8 106.4v.7"/>
<path d="M146.8 107.9v.7M146.8 109.3v.5M147.9 106.1v.3M147.9 107.1v.8M147.9 108.6v.7M148.9 106.4v.7M148.9 107.9v.7M148.9 109.3v.5M150 106.1v.3M150 107.1v.8M150 108.6v.7M151.1 106.4v.7"/>
<path d="M151.1 107.9v.7M151.1 109.3v.5M152.1 106.1v.3M152.1 107.1v.8M152.1 108.6v.7M153.2 106.4v.7M153.2 107.9v.7M153.2 109.3v.5M154.2 106.1v.3M154.2 107.1v.8M154.2 108.6v.7M155.3 106.4v.7"/>
<path d="M155.3 107.9v.7M155.3 109.3v.5M156.4 106.1v.3M156.4 107.1v.8M156.4 108.6v.7M157.4 106.4v.7M157.4 107.9v.7M157.4 109.3v.5M158.5 106.1v.3M158.5 107.1v.8M158.5 108.6v.7M159.5 106.4v.7"/>
<path d="M159.5 107.9v.7M159.5 109.3v.5M160.6 106.1v.3M160.6 107.1v.8M160.6 108.6v.7M161.6 106.4v.7M161.6 107.9v.7M161.6 109.3v.5M162.7 106.1v.3M162.7 107.1v.8M162.7 108.6v.7M163.8 106.4v.7"/>
<path d="M163.8 107.9v.7M163.8 109.3v.5M164.8 106.1v.3M164.8 107.1v.8M164.8 108.6v.7M165.9 106.4v.7M165.9 107.9v.7M165.9 109.3v.5M166.9 106.1v.3M166.9 107.1v.8M166.9 108.6v.7M168 106.4v.7"/>
<path d="M168 107.9v.7M168 109.3v.5M169.1 106.1v.3M169.1 107.1v.8M169.1 108.6v.7M170.1 106.4v.7M170.1 107.9v.7M170.1 109.3v.5"/>
</g>
<!-- layer: elevation -->
<g fill="none" stroke="#737373" stroke-width=".22">
<path d="M104.2 68h79.4M104.2 74.4h65.4M104.2 62.8h6.1M104.2 71.3h12.4M104.2 62.4h48.2M104.2 66.6h15.2M104.2 70.9h16.5M104.2 75.1h40.6M115 62.8h19.1M121.4 71.3h19M127 70.9h50.8M128.3 66.6h25.4"/>
<path d="M136.2 62.8h38.1M142.5 71.3h38M153.7 75.1h17.5M160.1 66.6h31.5M161.3 62.4h25.4M179 62.8h19.1M193.1 62.4h8.7M200.2 62.8h.6M174.3 81.7h9.5v21.1h-9.5zM176 95h2.4v5.7h-2.4zM176 83.5h6.1v9.8h-6.1zM176 95l.5 .6"/>
<path d="M176.1 95.2h2.1v5.4h-2.1zM176.2 95.2h2v5.4h-2zM176.3 83.8h5.6v9.2h-5.6zM176.3 90h.1M176.3 86.9h5.6M176.3 86.7h5.6M176.3 90h5.6M176.3 90.1h5.6M176.5 95.5h1.4v4.7h-1.4zM176.5 95.6h1.4v4.6h-1.4zM178 83.8v9.2M178.1 83.8h.1"/>
<path d="M178.1 83.8v9.2M178.4 95l-.5 .6M179.7 95h2.4v5.7h-2.4zM179.7 95l.6 .6M179.9 95.2h2.1v5.4h-2.1zM179.9 95.2h2v5.4h-2zM180 83.8h.1M180 83.8v9.2M180.1 83.8v9.2M180.2 95.5h1.4v4.7h-1.4zM180.3 95.6h1.3v4.6h-1.3zM182.1 95l-.5 .6"/>
<path d="M176.5 100.2l-.5 .5M177.9 100.2l.5 .5M180.3 100.2l-.6 .5M181.6 100.2l.5 .5"/>
</g>
<path d="M174 81.3h10.1v22.1h-10.1zM173.5 104v-23.2h11.4v23.2M173.5 103.4h11.4M174 103.4v-22.1h10.1v22.1M174 103h10.1M174 103.2h10.1" fill="none" stroke="#000" stroke-width=".3"/>
<g fill="none" stroke="#000" stroke-width=".22">
<path d="M183 95h.1M182.9 93.6h.1"/>
<circle cx="183" cy="95" r=".33"/>
<circle cx="183" cy="93.5" r=".33"/>
<circle cx="183" cy="95" r=".26"/>
<circle cx="183" cy="95" r=".07"/>
<circle cx="183" cy="93.6" r=".07"/>
<circle cx="183" cy="93.5" r=".22"/>
<circle cx="183" cy="93.5" r=".18"/>
</g>
<!-- layer: BOR -->
<g fill="none" stroke="#000" stroke-width=".51">
<path d="M395.9 9.9a.79 .79 0 0 1 .8-.8h23.8a.79 .79 0 0 1 .8 .8v72.1a.79 .79 0 0 1-.8 .8h-23.8a.79 .79 0 0 1-.8-.8M395.9 9.9v72.1M395.9 84.3a.76 .76 0 0 1 .8-.7l23.8-.1a.79 .79 0 0 1 .8 .8v113.5a.79 .79 0 0 1-.8 .8M395.9 84.3v113.5M404.6 83.6v115M413.4 83.6v115M413.4 170.1h7.9M395.9 197.8a.79 .79 0 0 0 .8 .8M396.7 198.6h23.8M395.9 218.5a.83 .83 0 0 0 .8 .8h23.8a.79 .79 0 0 0 .8-.8M395.9 200.2a.79 .79 0 0 1 .8-.8h23.8a.79 .79 0 0 1 .8 .8v18.3M395.9 200.2v18.3"/>
<path d="M395.9 220.9a.79 .79 0 0 1 .8-.8h23.8a.79 .79 0 0 1 .8 .8v7.9a.79 .79 0 0 1-.8 .8h-23.8a.79 .79 0 0 1-.8-.8M395.9 239.1a.79 .79 0 0 0 .8 .8M395.9 220.9v7.9M395.9 231.2v7.9M396.7 230.4a.79 .79 0 0 0-.8 .8M396.7 230.4h23.8M396.7 239.9h23.8M420.5 230.4a.79 .79 0 0 1 .8 .8v7.9a.79 .79 0 0 1-.8 .8M395.9 251.8a.76 .76 0 0 1 .8-.8h23.8a.79 .79 0 0 1 .8 .8v11.1a.79 .79 0 0 1-.8 .8h-23.8a.83 .83 0 0 1-.8-.8M395.9 241.5a.79 .79 0 0 1 .8-.8h23.8a.79 .79 0 0 1 .8 .8v7.9a.79 .79 0 0 1-.8 .8h-23.8a.79 .79 0 0 1-.8-.8M395.9 241.5v7.9M395.9 251.8v11.1"/>
<path d="M395.9 265.3a.79 .79 0 0 1 .8-.8h23.8a.79 .79 0 0 1 .8 .8v11.1a.79 .79 0 0 1-.8 .8h-23.8a.79 .79 0 0 1-.8-.8M395.9 265.3v11.1"/>
</g>
<text font-size="6.7" x="400.9" y="274.4">A2.1.</text>
<g font-size="4.4">
<text x="420.9" y="169.3" transform="rotate(-90 420.9 169.3)">1,635</text>
<text x="403.5" y="197.8" transform="rotate(-90 403.5 197.8)">CrossMod_Magnolia_R</text>
<text x="412.2" y="197.8" transform="rotate(-90 412.2 197.8)">CrossMod-3258-32-2_Magnolia_R</text>
<text x="420.9" y="197.8" transform="rotate(-90 420.9 197.8)">32' x 58'</text>
<text x="398.7" y="227.6">9/28/2023</text>
<text x="401.8" y="236.7">1/8&quot;=1'</text>
<text x="397.1" y="257.5">EXTERIOR</text>
<text x="396.2" y="262.8">ELEVATION</text>
</g>
<text font-size="3.3" x="396.7" y="247.9">CrossMod--3258-32-2_Magnolia_R</text>
<g font-size="3" fill="#404040">
<text x="107.2" y="119.8">REAR ELEVATION FOR</text>
<text x="107.4" y="123.4">ALTERNATE BACK DOOR OPTION</text>
<text x="107.2" y="233.5">RIGHT SIDE ELEVATION FOR</text>
<text x="107.4" y="237.1">ALTERNATE BACK DOOR OPTION</text>
</g>
<g font-size="2.4" fill="#737373">
<text x="272.3" y="93.6" transform="rotate(-90 272.3 93.6)">8'-0&quot;</text>
<text x="297.7" y="207.3" transform="rotate(-90 297.7 207.3)">8'-0&quot;</text>
</g>
<g font-size="2.2">
<text x="415.3" y="169.4" transform="rotate(-90 415.3 169.4)">MODEL SQ. FT.</text>
<text x="397.9" y="198" transform="rotate(-90 397.9 198)">MODEL NAME</text>
<text x="406.6" y="198" transform="rotate(-90 406.6 198)">MODEL NO.</text>
<text x="415.4" y="198" transform="rotate(-90 415.4 198)">BOX SIZE</text>
<text x="396.5" y="222.1">DATE PRINTED</text>
<text x="396.6" y="232.4">SCALE</text>
<text x="396.5" y="242.7">PLAN NO.</text>
<text x="396.6" y="253">SHEET NAME</text>
<text x="396.6" y="266.5">SHEET NO.</text>
<text x="424.5" y="277.4" transform="rotate(-90 424.5 277.4)">File Path:B:\Architecture\CrossMod\DWG Files\3258_MAGNOLIA\CrossMod--3258-32-2_Magnolia_R.dwg, Last Saved By:Hutsella, Saved Date:9/28/2023 11:27 AM</text>
</g>
<text font-size="1.1" x="396.7" y="239.5">* UNLESS OTHERWISE NOTED</text>
</svg>
